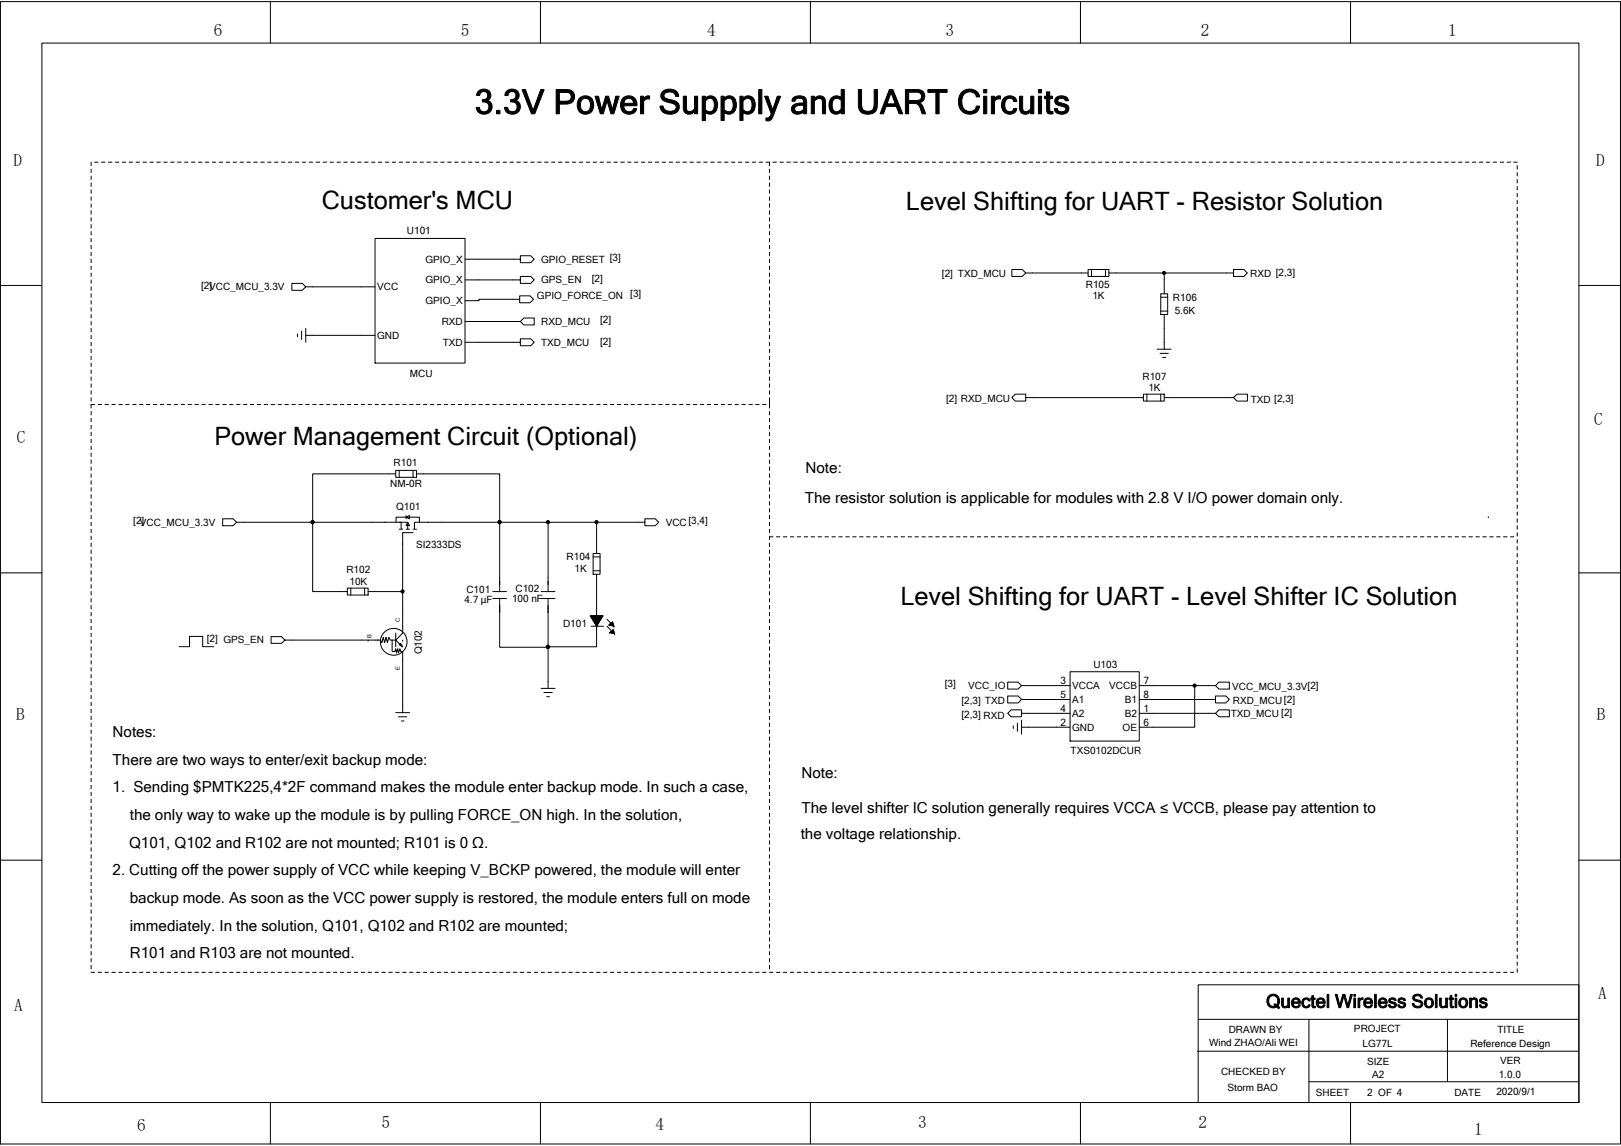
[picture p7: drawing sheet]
<svg xmlns="http://www.w3.org/2000/svg" width="297mm" height="210mm" viewBox="0 0 297 210" stroke-linecap="round" stroke-linejoin="round" font-family="sans-serif">
<g fill="none" stroke="#000" stroke-width=".18">
<path d="M.1 .3h296.8v209.3h-296.8zM7.7 7.9h281.6v194.1h-281.6zM49.5 .3v7.6M99 .3v7.6M148.5 .3v7.6M198 .3v7.6M247.5 .3v7.6M16.7 29.7v.7M16.7 31v.6M16.7 32.3v.6M16.7 33.5v.7M16.7 34.8v.6"/>
<path d="M16.7 36.1v.6M16.7 37.3v.7M16.7 38.6v.6M16.7 39.9v.6M17.3 29.7h.7M18.6 29.7h.6M19.9 29.7h.6M21.1 29.7h.7M22.4 29.7h.6M23.7 29.7h.6M24.9 29.7h.7M26.2 29.7h.6"/>
<path d="M27.5 29.7h.6M28.7 29.7h.7M30 29.7h.6M31.3 29.7h.6M32.6 29.7h.6M33.8 29.7h.7M35.1 29.7h.6M36.4 29.7h.6M37.6 29.7h.7M38.9 29.7h.6M40.2 29.7h.6M41.4 29.7h.7"/>
<path d="M42.7 29.7h.6M44 29.7h.6M45.3 29.7h.6M46.5 29.7h.6M47.8 29.7h.6M49 29.7h.7M50.3 29.7h.6M51.6 29.7h.6M52.8 29.7h.7M54.1 29.7h.7M55.4 29.7h.6M56.7 29.7h.6"/>
<path d="M57.9 29.7h.7M59.2 29.7h.6M60.5 29.7h.6M61.7 29.7h.7M63 29.7h.6M64.3 29.7h.6M65.5 29.7h.7M66.8 29.7h.7M68.1 29.7h.6M69.3 29.7h.7M70.6 29.7h.6M71.9 29.7h.6"/>
<path d="M73.1 29.7h.7M74.4 29.7h.7M75.7 29.7h.6M77 29.7h.6M78.2 29.7h.7M79.5 29.7h.6M80.8 29.7h.6M82 29.7h.7M83.3 29.7h.6M84.6 29.7h.6M85.8 29.7h.7M87.1 29.7h.7"/>
<path d="M88.4 29.7h.6M89.7 29.7h.6M90.9 29.7h.7M92.2 29.7h.6M93.4 29.7h.7M94.7 29.7h.7M96 29.7h.6M97.3 29.7h.6M98.5 29.7h.7M99.8 29.7h.6M101.1 29.7h.6M102.3 29.7h.7"/>
<path d="M103.6 29.7h.6M104.9 29.7h.6M106.1 29.7h.7M107.4 29.7h.7M108.7 29.7h.6M110 29.7h.6M111.2 29.7h.7M112.5 29.7h.6M113.8 29.7h.6M115 29.7h.6M116.3 29.7h.6M117.5 29.7h.7"/>
<path d="M118.8 29.7h.6M120.1 29.7h.6M121.3 29.7h.7M122.6 29.7h.7M123.9 29.7h.6M125.2 29.7h.6M126.4 29.7h.7M127.7 29.7h.6M129 29.7h.6M130.2 29.7h.7M131.5 29.7h.6M132.8 29.7h.6"/>
<path d="M134 29.7h.7M135.3 29.7h.7M136.6 29.7h.6M137.9 29.7h.6M139.1 29.7h.6M140.4 29.7h.6v.7M141 31v.6M141 32.3v.6M141 33.5v.7M141 34.8v.6M141 36.1v.6M141 37.3v.7"/>
<path d="M141 38.6v.6M141 39.9v.6M141.6 29.7h.7M142.9 29.7h.6M144.2 29.7h.6M145.5 29.7h.6M146.7 29.7h.7M148 29.7h.6M149.3 29.7h.6M150.5 29.7h.7M151.8 29.7h.6M153.1 29.7h.6"/>
<path d="M154.3 29.7h.7M155.6 29.7h.6M156.9 29.7h.6M158.2 29.7h.6M159.4 29.7h.7M160.7 29.7h.6M161.9 29.7h.7M163.2 29.7h.6M164.5 29.7h.6M165.8 29.7h.6M167 29.7h.7M168.3 29.7h.6"/>
<path d="M169.6 29.7h.6M170.8 29.7h.7M172.1 29.7h.6M173.4 29.7h.6M174.6 29.7h.7M175.9 29.7h.6M177.2 29.7h.6M178.5 29.7h.6M179.7 29.7h.7M181 29.7h.6M182.3 29.7h.6M183.5 29.7h.7"/>
<path d="M184.8 29.7h.6M186.1 29.7h.6M187.3 29.7h.7M188.6 29.7h.6M189.9 29.7h.6M191.1 29.7h.7M192.4 29.7h.6M193.7 29.7h.6M194.9 29.7h.7M196.2 29.7h.6M197.5 29.7h.6M198.8 29.7h.6"/>
<path d="M200 29.7h.7M201.3 29.7h.6M202.6 29.7h.6M203.8 29.7h.7M205.1 29.7h.6M206.4 29.7h.6M207.6 29.7h.7M208.9 29.7h.6M210.2 29.7h.6M211.4 29.7h.7M212.7 29.7h.6M214 29.7h.6"/>
<path d="M215.2 29.7h.7M216.5 29.7h.6M217.8 29.7h.6M219.1 29.7h.6M220.3 29.7h.7M221.6 29.7h.6M222.9 29.7h.6M224.1 29.7h.7M225.4 29.7h.6M226.7 29.7h.6M227.9 29.7h.7M229.2 29.7h.6"/>
<path d="M230.5 29.7h.6M231.7 29.7h.7M233 29.7h.6M234.3 29.7h.6M235.5 29.7h.7M236.8 29.7h.6M238.1 29.7h.6M239.3 29.7h.7M240.6 29.7h.7M241.9 29.7h.6M243.2 29.7h.6M244.4 29.7h.7"/>
<path d="M245.7 29.7h.6M247 29.7h.6M248.2 29.7h.7M249.5 29.7h.6M250.8 29.7h.6M252 29.7h.7M253.3 29.7h.6M254.6 29.7h.6M255.8 29.7h.7M257.1 29.7h.6M258.4 29.7h.6M259.6 29.7h.7"/>
<path d="M260.9 29.7h.7M262.2 29.7h.6M263.5 29.7h.6M264.7 29.7h.7M266 29.7h.6M267.3 29.7h.6M268.5 29.7h.7M269.8 29.7h.6M271.1 29.7h.6M272.3 29.7h.7M273.6 29.7h.7M274.9 29.7h.6"/>
<path d="M276.2 29.7h.6M277.4 29.7h.6M278 30.4v.6M278 31.6v.7M278 32.9v.6M278 34.2v.6M278 35.4v.7M278 36.7v.6M278 38v.6M278 39.2v.7M.1 52.3h7.6M16.7 41.1v.7"/>
<path d="M16.7 42.4v.7M16.7 43.7v.6M16.7 45v.6M16.7 46.2v.7M16.7 47.5v.6M16.7 48.7v.7M16.7 50v.7M16.7 51.3v.6M16.7 52.6v.6M16.7 53.8v.7M16.7 55.1v.6M16.7 56.4v.6"/>
<path d="M16.7 57.6v.7M16.7 58.9v.6M56 52.6l-.6-.7h-1.9v1.3h1.9l.6-.6h12.7M68.7 43.7h16.5v22.8h-16.5zM85.2 47.5h10.2v-.6h1.9l.6 .6-.6 .6h-1.9v-.6M95.2 54.8v-.6h1.9l.7 .6-.7 .7h-1.9v-.7h-7.4v.3h-2.6M95.4 51.3v.6h1.9l.6-.6-.6-.6h-1.9v.6h-10.2M95.4 58.9l.6-.6h1.9v1.2h-1.9l-.6-.6h-10.2M141 41.1v.7M141 42.4v.7M141 43.7v.6M141 45v.6"/>
<path d="M141 46.2v.7M141 47.5v.6M141 48.7v.7M141 50v.7M141 51.3v.6M141 52.6v.6M141 53.8v.7M141 55.1v.6M141 56.4v.6M141 57.6v.7M141 58.9v.6M199.4 50h-11.4l-.7-.6h-1.9v1.3h1.9l.7-.7"/>
<path d="M199.4 49.4h3.8v1.3h-3.8zM200 49.4v1.3M202.6 49.4v1.3M203.2 50h10.1v3.8M212.7 53.8h1.3v3.8h-1.3zM212.7 57h1.3M212.7 54.5h1.3M213.3 50h12.7v-.6h1.9l.7 .6-.7 .7h-1.9v-.7M213.3 57.6v6.4M278 40.5v.6M278 41.8v.6M278 43.1v.6"/>
<path d="M278 44.3v.7M278 45.6v.6M278 46.9v.6M278 48.1v.6M278 49.4v.6M278 50.7v.6M278 51.9v.7M278 53.2v.6M278 54.5v.6M278 55.7v.7M278 57v.6M278 58.3v.6"/>
<path d="M278 59.5v.7M289.3 52.3h7.6M16.7 60.2v.6M16.7 61.4v.7M16.7 62.7v.7M16.7 64v.6M16.7 65.3v.6M16.7 66.5v.7M16.7 67.8v.6M16.7 69.1v.6M16.7 70.3v.7M16.7 71.6v.6"/>
<path d="M16.7 72.9v.6M16.7 75.4v.6M16.7 76.7v.6M16.7 77.9v.7M16.7 79.2v.6M17.3 74.1h-.6v.7M18 74.1h.6M19.2 74.1h.7M20.5 74.1h.6M21.8 74.1h.6M23 74.1h.7M24.3 74.1h.6"/>
<path d="M25.6 74.1h.6M26.8 74.1h.7M28.1 74.1h.6M29.4 74.1h.6M30.6 74.1h.7M31.9 74.1h.7M33.2 74.1h.6M34.5 74.1h.6M35.7 74.1h.7M37 74.1h.6M38.3 74.1h.6M39.5 74.1h.7"/>
<path d="M40.8 74.1h.6M42.1 74.1h.6M43.3 74.1h.7M44.6 74.1h.7M45.9 74.1h.6M47.1 74.1h.7M48.4 74.1h.6M49.7 74.1h.6M50.9 74.1h.7M52.2 74.1h.6M53.5 74.1h.6M54.5 61.2v.5"/>
<path d="M54.8 74.1h.6M55.3 60.7v1.5M56 74.1h.7M56 60.2v2.5M56 61.4h12.7M57.3 74.1h.6M58.6 74.1h.6M59.8 74.1h.7M61.1 74.1h.6M62.4 74.1h.6M63.6 74.1h.7M64.9 74.1h.7"/>
<path d="M66.2 74.1h.6M67.5 74.1h.6M68.7 74.1h.6M70 74.1h.6M71.2 74.1h.7M72.5 74.1h.6M73.8 74.1h.6M75.1 74.1h.6M76.3 74.1h.7M77.6 74.1h.6M78.9 74.1h.6M80.1 74.1h.7"/>
<path d="M81.4 74.1h.6M82.7 74.1h.6M83.9 74.1h.7M85.2 74.1h.6M86.5 74.1h.6M87.8 74.1h.6M89 74.1h.7M90.3 74.1h.6M91.6 74.1h.6M92.8 74.1h.6M94.1 74.1h.6M95.4 62.7v.7h1.9l.6-.7-.6-.6h-1.9v.6h-10.2"/>
<path d="M95.4 74.1h.6M96.6 74.1h.7M97.9 74.1h.6M99.2 74.1h.6M100.4 74.1h.7M101.7 74.1h.6M103 74.1h.6M104.2 74.1h.7M105.5 74.1h.6M106.8 74.1h.6M108.1 74.1h.6M109.3 74.1h.7"/>
<path d="M110.6 74.1h.6M111.9 74.1h.6M113.1 74.1h.7M114.4 74.1h.6M115.6 74.1h.7M116.9 74.1h.6M118.2 74.1h.6M119.4 74.1h.7M120.7 74.1h.6M122 74.1h.6M123.3 74.1h.6M124.5 74.1h.7"/>
<path d="M125.8 74.1h.6M127.1 74.1h.6M128.3 74.1h.7M129.6 74.1h.6M130.9 74.1h.6M132.1 74.1h.7M133.4 74.1h.6M134.7 74.1h.6M136 74.1h.6M137.2 74.1h.7M138.5 74.1h.6M139.7 74.1h.7"/>
<path d="M141 60.2v.6M141 61.4v.7M141 62.7v.7M141 64v.6M141 65.3v.6M141 66.5v.7M141 67.8v.6M141 69.1v.6M141 70.3v.7M141 71.6v.6M141 72.9v1.9M141 75.4v.6"/>
<path d="M141 76.7v.6M141 77.9v.7M141 79.2v.6M209.5 72.9h-21.5v-.7h-1.9l-.7 .7 .7 .6h1.9v-.6M209.5 72.2h3.8v1.3h-3.8zM210.2 72.2v1.3M212.1 64h2.5M212.6 64.7h1.5M212.7 72.2v1.3M213.1 65.5h.5M213.3 72.9h12.7l.7 .6h1.9v-1.3h-1.9l-.7 .7M278 60.8v.6"/>
<path d="M278 62.1v.6M278 63.4v.6M278 64.6v.7M278 65.9v.6M278 67.2v.6M278 68.4v.7M278 69.7v.6M278 71v.6M278 72.2v.7M278 73.5v.6M278 74.8v.6M278 76v.7"/>
<path d="M278 77.3v.6M278 78.6v.6M278 79.8v.7M16.7 80.5v.6M16.7 81.7v.7M16.7 83v.7M16.7 84.3v.6M16.7 85.6v.6M16.7 86.8v.7M16.7 88.1v.6M16.7 89.4v.6M16.7 90.6v.7"/>
<path d="M16.7 91.9v.6M16.7 93.2v.6M16.7 94.4v.7M16.7 95.7v.6M16.7 97v.6M16.7 98.2v.7M16.7 99.5v.6M43.3 95.7l-.6-.6h-1.9v1.2h1.9l.6-.6h27.3M70.5 95.7h3v1.2M72.5 86.2h3.8v1.3h-3.8zM72.5 86.8h-15.2v21.6h6.3M72.6 95.7v-.9h4.3v.9"/>
<path d="M73.1 97h.7M73.1 86.2v1.3M73.2 95.7h1.5v1.2M73.8 99.6v8.8h-6.3M74.4 94.8l.6-.3v.6zM74.4 94.5v.6M74.4 97h.7M75 96.3h-.6l.3-.6 .4 .6M75.7 86.2v1.3M75.7 97h.6M75.7 97.6h-1.9v2.2M76.3 86.8h15.3v8.9"/>
<path d="M78.5 95.7h-2.6v1.2M91.6 95.7h.1M91.6 95.7v12.7M100.4 95.7h8.9v5.7M100.4 95.7v12.7M100.4 95.7h-22M109.3 95.7h8.9v-.6h1.9l.6 .6-.6 .6h-1.9v-.6M141 80.5v.6M141 81.7v.7M141 83v.7M141 84.3v.6M141 85.6v.6"/>
<path d="M141 86.8v.7M141 88.1v.6M141 89.4v.6M141 90.6v.7M141 91.9v.6M141 93.2v.6M141 94.4v.7M141 95.7v.6M141 97v.6M141 98.2v.7M141 99.5v.6M141 98.4h.6"/>
<path d="M142.3 98.4h.6M143.5 98.4h.7M144.8 98.4h.7M146.1 98.4h.6M147.4 98.4h.6M148.6 98.4h.7M149.9 98.4h.6M151.2 98.4h.6M152.4 98.4h.7M153.7 98.4h.6M155 98.4h.6M156.2 98.4h.7"/>
<path d="M157.5 98.4h.7M158.8 98.4h.6M160.1 98.4h.6M161.3 98.4h.6M162.6 98.4h.6M163.8 98.4h.7M165.1 98.4h.7M166.4 98.4h.6M167.7 98.4h.6M168.9 98.4h.7M170.2 98.4h.6M171.5 98.4h.6"/>
<path d="M172.7 98.4h.7M174 98.4h.6M175.3 98.4h.6M176.5 98.4h.7M177.8 98.4h.7M179.1 98.4h.6M180.4 98.4h.6M181.6 98.4h.7M182.9 98.4h.6M184.2 98.4h.6M185.4 98.4h.7M186.7 98.4h.6"/>
<path d="M188 98.4h.6M189.2 98.4h.7M190.5 98.4h.6M191.8 98.4h.6M193 98.4h.7M194.3 98.4h.6M195.6 98.4h.6M196.8 98.4h.7M198.1 98.4h.7M199.4 98.4h.6M200.7 98.4h.6M201.9 98.4h.7"/>
<path d="M203.2 98.4h.6M204.5 98.4h.6M205.7 98.4h.7M207 98.4h.6M208.3 98.4h.6M209.5 98.4h.7M210.8 98.4h.6M212.1 98.4h.6M213.3 98.4h.7M214.6 98.4h.6M215.9 98.4h.6M217.1 98.4h.7"/>
<path d="M218.4 98.4h.7M219.7 98.4h.6M221 98.4h.6M222.2 98.4h.7M223.5 98.4h.6M224.8 98.4h.6M226 98.4h.7M227.3 98.4h.6M228.6 98.4h.6M229.8 98.4h.7M231.1 98.4h.6M232.4 98.4h.6"/>
<path d="M233.6 98.4h.7M234.9 98.4h.6M236.2 98.4h.6M237.4 98.4h.7M238.7 98.4h.6M240 98.4h.6M241.3 98.4h.6M242.5 98.4h.7M243.8 98.4h.6M245.1 98.4h.6M246.3 98.4h.7M247.6 98.4h.6"/>
<path d="M248.9 98.4h.6M250.1 98.4h.7M251.4 98.4h.6M252.7 98.4h.6M253.9 98.4h.7M255.2 98.4h.6M256.5 98.4h.6M257.7 98.4h.7M259 98.4h.6M260.3 98.4h.6M261.6 98.4h.6M262.8 98.4h.7"/>
<path d="M264.1 98.4h.6M265.4 98.4h.6M266.6 98.4h.7M267.9 98.4h.6M269.2 98.4h.6M270.4 98.4h.7M271.7 98.4h.6M272.7 94.7h.1M273 98.4h.6M274.3 98.4h.6M275.5 98.4h.7M276.8 98.4h.6"/>
<path d="M278 87.5v.6M278 88.7v.7M278 90v.6M278 91.3v.6M278 92.5v.7M278 93.8v.6M278 95.1v.6M278 96.3v.7M278 97.6v.6M278 98.9v.6M278 81.1v.6M278 82.4v.6"/>
<path d="M278 83.7v.6M278 84.9v.7M278 86.2v.6M.1 105h7.6M16.7 100.8v.6M16.7 102v.7M16.7 103.3v.6M16.7 104.6v.6M16.7 105.9v.6M16.7 107.1v.7M16.7 108.4v.6M16.7 109.7v.6"/>
<path d="M16.7 110.9v.7M16.7 112.2v.6M16.7 113.5v.6M16.7 114.7v.7M16.7 116v.6M16.7 117.3v.6M16.7 118.5v.6M16.7 119.8v.6M32.8 118.5h1.9v-1.9h2.4v1.9h2.1M52.2 117.3l-.6-.7h-1.9v1.3h1.9l.6-.6h17.1M63.6 107.8h3.9v1.2h-3.9zM64.3 107.8v1.2"/>
<path d="M66.2 114.7h.1M66.8 107.8v1.2M67.5 117.3h.1M69.2 117.3h.5l.3 .5 .2-1 .3 1 .2-1 .3 1 .2-1 .3 .5h1M71.9 117.3v2.1h.5l.1-.5 .2 .7 .2-.7 .1 .7 .3-.7 .1 .5h.4M72.5 117.3h.1M72.5 116v2.5M72.5 117.3l1.3 1.2M73.4 117.9l.4 .6-.7-.4zM73.8 108.4v7.6l-1.3 1.3M73.8 117.3h.1M73.8 114.7h.1"/>
<path d="M73.8 119.4v11.2M90.3 108.4h2.5M90.3 109.7h2.5M91.6 109.7v8.9h8.8M99.2 108.4h2.5M99.2 109.7h2.5M100.4 118.5v7.6M100.4 109.7v8.8M108.2 112.8h1.1v1.9zM108.2 112.8h.1M108.2 112.8h2.3M108.2 113h2.2"/>
<path d="M108.3 114.7h2.3M108.3 112.8v.3M108.3 113.1h2M108.4 113.2h1.8M108.4 112.8v.5M108.5 113.3h1.6M108.6 112.8v.7h1.5v-.7M108.6 113.6h1.4M108.7 101.4h1.3v3.8h-1.3zM108.7 104.6h1.3M108.7 102h1.3M108.7 112.8v.9"/>
<path d="M108.7 113.7h1.2M108.8 113.9h1.1M108.8 112.8v1.1M108.9 114h.9M108.9 112.8v1.3h.8v-1.3M109 114.2h.6M109.1 112.8v1.5M109.1 114.4h.4M109.2 114.5h.3M109.2 112.8v1.7M109.2 114.6h.2M109.3 114.7h.1"/>
<path d="M109.3 112.8v1.9l1.2-1.9h-1.2v1.9M109.3 105.2v13.3h-8.9M109.4 112.8v1.7M109.6 112.8v1.5M109.8 112.8v1.1M110 112.8v.9M110.2 112.8v.4M110.3 112.8v.2M110.5 112.8h.1M111.2 114.7l1.3 1.3M111.2 113.5l1.3 1.2-.3-.7-.6 .5 .9 .2M111.6 114.5h.8"/>
<path d="M111.6 114.5h.1M111.7 115.9h.8M111.7 115.9h.1M111.7 114.5v-.1h.7v.3M111.9 115.8l.5-.4 .2 .7-.9-.2zM111.9 115.9v-.1h.6v.3M111.9 114.3v.3M111.9 114.2h.4M112 115.7v.3M112 114.2v.4h.4M112 115.6h.4M112.1 114.1h.2"/>
<path d="M112.1 115.5v.5h.5M112.1 114v.6M112.2 115.5h.2M112.2 115.4v.6M112.2 114v.7M112.2 114h.1M112.4 115.4v.7M112.4 115.4h.1M112.5 114.7h.1M112.6 116.1h.1M141 100.8v.6M141 102v.7"/>
<path d="M141 103.3v.6M141 104.6v.6M141 105.9v.6M141 107.1v.7M141 108.4v.6M141 109.7v.6M141 110.9v.7M141 112.2v.6M141 113.5v.6M141 114.7v.7M141 116v.6M141 117.3v.6"/>
<path d="M141 118.5v.6M141 119.8v.6M278 100.1v.7M278 101.4v.6M278 102.7v.6M278 103.9v.7M278 105.2v.7M278 106.5v.6M278 107.8v.6M278 109v.7M278 110.3v.6M278 111.6v.6"/>
<path d="M278 112.8v.7M278 114.1v.6M278 115.4v.6M278 116.6v.7M278 117.9v.6M278 119.1v.7M289.3 105h7.6M16.7 121.1v.6M16.7 122.3v.7M16.7 123.6v.6M16.7 124.9v.6M16.7 126.1v.7"/>
<path d="M16.7 127.4v.6M16.7 128.7v.6M16.7 129.9v.7M16.7 131.2v.6M16.7 132.5v.6M16.7 133.8v.6M16.7 135v.7M16.7 136.3v.6M16.7 137.6v.6M16.7 138.8v.7M72.5 130.6h2.6M73 131.3h1.5"/>
<path d="M73.5 132.1h.5M99.2 126.1h2.5M99.7 126.9h1.5M100.2 127.7h.5M141 121.1v.6M141 122.3v.7M141 123.6v.6M141 124.9v.6M141 126.1v.7M141 127.4v.6M141 128.7v.6M141 129.9v.7"/>
<path d="M141 131.2v.6M141 132.5v.6M141 133.8v.6M141 135v.7M141 136.3v.6M141 137.6v.6M141 138.8v.7M185.7 133v.5M186.4 132.5v1.5M187.2 132v2.5M196.1 128.2h-8.9l-.6 .6h-1.9v-1.3h1.9l.6 .7M196.1 130.7h-8.9v-.6h-1.9l-.6 .6 .6 .6h1.9v-.6"/>
<path d="M196.1 125.6h-8.9l-.6 .7h-1.9v-1.3h1.9l.6 .6M196.1 133.2h-8.9M196.1 123.1h12.7v12.7h-12.7zM208.8 130.7h13.9l.7 .6h1.9v-1.2h-1.9l-.7 .6M208.8 128.2h13.9v-.7h1.9l.7 .7-.7 .6h-1.9v-.6M208.8 125.6h10.1M222.7 125.6l.7-.6h1.9v1.3h-1.9l-.7-.7h-3.8v7.6h-10.1M278 120.4v.7M278 121.7v.6M278 123v.6M278 124.2v.7M278 125.5v.6"/>
<path d="M278 126.8v.6M278 128v.7M278 129.3v.6M278 130.6v.6M278 131.8v.7M278 133.1v.7M278 134.4v.6M278 135.7v.6M278 136.9v.7M278 138.2v.6M278 139.5v.6M.1 157.6h7.6"/>
<path d="M16.7 140.1v.6M16.7 141.4v.6M16.7 142.6v.7M16.7 143.9v.6M16.7 145.2v.6M16.7 146.4v.7M16.7 147.7v.6M16.7 149v.6M16.7 150.2v.7M16.7 151.5v.6M16.7 152.8v.6M16.7 154.1v.6"/>
<path d="M16.7 155.3v.7M16.7 156.6v.6M16.7 157.9v.6M16.7 159.1v.7M141 140.1v.6M141 141.4v.6M141 142.6v.7M141 143.9v.6M141 145.2v.6M141 146.4v.7M141 147.7v.6M141 149v.6"/>
<path d="M141 150.2v.7M141 151.5v.6M141 152.8v.6M141 154.1v.6M141 155.3v.7M141 156.6v.6M141 157.9v.6M141 159.1v.7M278 140.7v.7M278 142v.6M278 143.3v.6M278 144.5v.7"/>
<path d="M278 145.8v.6M278 147.1v.6M278 148.3v.7M278 149.6v.6M278 150.9v.6M278 152.1v.7M278 153.4v.7M278 154.7v.6M278 156v.6M278 157.2v.7M278 158.5v.6M278 159.8v.6"/>
<path d="M289.3 157.6h7.6M16.7 160.4v.6M16.7 161.7v.6M16.7 162.9v.7M16.7 164.2v.6M16.7 165.5v.6M16.7 166.7v.7M16.7 168v.6M16.7 169.3v.6M16.7 170.5v.7M16.7 171.8v.6M16.7 173.1v.6"/>
<path d="M16.7 174.4v.6M16.7 175.6v.7M16.7 176.9v.6M16.7 178.2h.6M18 178.2h.6M19.2 178.2h.7M20.5 178.2h.6M21.8 178.2h.6M23 178.2h.7M24.3 178.2h.6M25.6 178.2h.6M26.8 178.2h.7"/>
<path d="M28.1 178.2h.6M29.4 178.2h.6M30.6 178.2h.7M31.9 178.2h.7M33.2 178.2h.6M34.5 178.2h.6M35.7 178.2h.7M37 178.2h.6M38.3 178.2h.6M39.5 178.2h.7M40.8 178.2h.6M42.1 178.2h.6"/>
<path d="M43.3 178.2h.7M44.6 178.2h.7M45.9 178.2h.6M47.1 178.2h.7M48.4 178.2h.6M49.7 178.2h.6M50.9 178.2h.7M52.2 178.2h.6M53.5 178.2h.6M54.8 178.2h.6M56 178.2h.7M57.3 178.2h.6"/>
<path d="M58.6 178.2h.6M59.8 178.2h.7M61.1 178.2h.6M62.4 178.2h.6M63.6 178.2h.7M64.9 178.2h.7M66.2 178.2h.6M67.5 178.2h.6M68.7 178.2h.6M70 178.2h.6M71.2 178.2h.7M72.5 178.2h.6"/>
<path d="M73.8 178.2h.6M75.1 178.2h.6M76.3 178.2h.7M77.6 178.2h.6M78.9 178.2h.6M80.1 178.2h.7M81.4 178.2h.6M82.7 178.2h.6M83.9 178.2h.7M85.2 178.2h.6M86.5 178.2h.6M87.8 178.2h.6"/>
<path d="M89 178.2h.7M90.3 178.2h.6M91.6 178.2h.6M92.8 178.2h.6M94.1 178.2h.6M95.4 178.2h.6M96.6 178.2h.7M97.9 178.2h.6M99.2 178.2h.6M100.4 178.2h.7M101.7 178.2h.6M103 178.2h.6"/>
<path d="M104.2 178.2h.7M105.5 178.2h.6M106.8 178.2h.6M108.1 178.2h.6M109.3 178.2h.7M110.6 178.2h.6M111.9 178.2h.6M113.1 178.2h.7M114.4 178.2h.6M115.6 178.2h.7M116.9 178.2h.6M118.2 178.2h.6"/>
<path d="M119.4 178.2h.7M120.7 178.2h.6M122 178.2h.6M123.3 178.2h.6M124.5 178.2h.7M125.8 178.2h.6M127.1 178.2h.6M128.3 178.2h.7M129.6 178.2h.6M130.9 178.2h.6M132.1 178.2h.7M133.4 178.2h.6"/>
<path d="M134.7 178.2h.6M136 178.2h.6M137.2 178.2h.7M138.5 178.2h.6M139.7 178.2h.7M141 160.4v.6M141 161.7v.6M141 162.9v.7M141 164.2v.6M141 165.5v.6M141 166.7v.7M141 168v.6"/>
<path d="M141 169.3v.6M141 170.5v.7M141 171.8v.6M141 173.1v.6M141 174.4v.6M141 175.6v.7M141 176.9v.6M141 178.2h.6M142.3 178.2h.6M143.5 178.2h.7M144.8 178.2h.7M146.1 178.2h.6"/>
<path d="M147.4 178.2h.6M148.6 178.2h.7M149.9 178.2h.6M151.2 178.2h.6M152.4 178.2h.7M153.7 178.2h.6M155 178.2h.6M156.2 178.2h.7M157.5 178.2h.7M158.8 178.2h.6M160.1 178.2h.6M161.3 178.2h.6"/>
<path d="M162.6 178.2h.6M163.8 178.2h.7M165.1 178.2h.7M166.4 178.2h.6M167.7 178.2h.6M168.9 178.2h.7M170.2 178.2h.6M171.5 178.2h.6M172.7 178.2h.7M174 178.2h.6M175.3 178.2h.6M176.5 178.2h.7"/>
<path d="M177.8 178.2h.7M179.1 178.2h.6M180.4 178.2h.6M181.6 178.2h.7M182.9 178.2h.6M184.2 178.2h.6M185.4 178.2h.7M186.7 178.2h.6M188 178.2h.6M189.2 178.2h.7M190.5 178.2h.6M191.8 178.2h.6"/>
<path d="M193 178.2h.7M194.3 178.2h.6M195.6 178.2h.6M196.8 178.2h.7M198.1 178.2h.7M199.4 178.2h.6M200.7 178.2h.6M201.9 178.2h.7M203.2 178.2h.6M204.5 178.2h.6M205.7 178.2h.7M207 178.2h.6"/>
<path d="M208.3 178.2h.6M209.5 178.2h.7M210.8 178.2h.6M212.1 178.2h.6M213.3 178.2h.7M214.6 178.2h.6M215.9 178.2h.6M217.1 178.2h.7M218.4 178.2h.7M219.7 178.2h.6M221 178.2h.6M222.2 178.2h.7"/>
<path d="M223.5 178.2h.6M224.8 178.2h.6M226 178.2h.7M227.3 178.2h.6M228.6 178.2h.6M229.8 178.2h.7M231.1 178.2h.6M232.4 178.2h.6M233.6 178.2h.7M234.9 178.2h.6M236.2 178.2h.6M237.4 178.2h.7"/>
<path d="M238.7 178.2h.6M240 178.2h.6M241.3 178.2h.6M242.5 178.2h.7M243.8 178.2h.6M245.1 178.2h.6M246.3 178.2h.7M247.6 178.2h.6M248.9 178.2h.6M250.1 178.2h.7M251.4 178.2h.6M252.7 178.2h.6"/>
<path d="M253.9 178.2h.7M255.2 178.2h.6M256.5 178.2h.6M257.7 178.2h.7M259 178.2h.6M260.3 178.2h.6M261.6 178.2h.6M262.8 178.2h.7M264.1 178.2h.6M265.4 178.2h.6M266.6 178.2h.7M267.9 178.2h.6"/>
<path d="M269.2 178.2h.6M270.4 178.2h.7M271.7 178.2h.6M273 178.2h.6M274.3 178.2h.6M275.5 178.2h.7M276.8 178.2h.6M278 161v.7M278 162.3v.6M278 163.6v.6M278 164.8v.7M278 166.1v.6"/>
<path d="M278 167.4v.6M278 168.6v.7M278 169.9v.6M278 171.2v.6M278 172.4v.7M278 173.7v.6M278 175v.6M278 176.3v.6M278 177.5v.7M219.4 192.6h69.9M219.6 180.4h69.7v21.6h-69.7zM219.6 186.8h69.7"/>
<path d="M239.9 198.2h49.4M239.9 186.8v15.2M265.2 186.8v11.4M49.5 202v7.6M99 202v7.6M148.5 202v7.6M198 202v7.6M247.5 202v7.6"/>
<circle cx="72.1" cy="117.6" r="2.45"/>
</g>
<g fill="#000" stroke="#000" stroke-width=".18">
<circle cx="213.3" cy="50" r=".29"/>
<circle cx="57.3" cy="95.7" r=".29"/>
<circle cx="91.5" cy="95.7" r=".3"/>
<circle cx="100.4" cy="95.7" r=".3"/>
<circle cx="109.3" cy="95.7" r=".3"/>
<circle cx="73.8" cy="108.4" r=".3"/>
<circle cx="100.4" cy="118.5" r=".3"/>
<circle cx="100.4" cy="118.6" r=".29"/>
<circle cx="218.9" cy="125.6" r=".3"/>
</g>
<text font-size="6.2" x="87" y="20.8">3.3V Power Suppply and UART Circuits</text>
<g font-size="4.6">
<text x="58.9" y="38.4">Customer's MCU</text>
<text x="166" y="38.5">Level Shifting for UART - Resistor Solution</text>
<text x="39.3" y="81.5">Power Management Circuit (Optional)</text>
<text x="165" y="110.9">Level Shifting for UART - Level Shifter IC Solution</text>
</g>
<text font-size="3.4" x="232" y="184.6">Quectel Wireless Solutions</text>
<g font-size="3.2">
<text x="39.2" y="6.6">6</text>
<text x="84.5" y="6.6">5</text>
<text x="129.6" y="6.6">4</text>
<text x="173.2" y="6.6">3</text>
<text x="220.1" y="6.6">2</text>
<text x="265.4" y="6.6">1</text>
<text x="2.5" y="30.5">D</text>
<text x="292.5" y="30.4">D</text>
<text x="292.1" y="77.8">C</text>
<text x="3.1" y="81.1">C</text>
<text x="3" y="131.8">B</text>
<text x="292.6" y="131.8">B</text>
<text x="2.6" y="185.3">A</text>
<text x="292.9" y="183.1">A</text>
<text x="25.1" y="207.3">6</text>
<text x="69.9" y="206.8">5</text>
<text x="120.1" y="207">4</text>
<text x="168.2" y="206.8">3</text>
<text x="219.6" y="206.8">2</text>
<text x="270.1" y="208">1</text>
</g>
<g font-size="2.8">
<text x="147.6" y="86.7">Note:</text>
<text x="147.5" y="92.2">The resistor solution is applicable for modules with 2.8 V I/O power domain only.</text>
<text x="20.6" y="135">Notes:</text>
<text x="20.6" y="140.1">There are two ways to enter/exit backup mode:</text>
<text x="146.9" y="142.5">Note:</text>
<text x="20.6" y="145.2">1. Sending $PMTK225,4*2F command makes the module enter backup mode. In such a case,</text>
<text x="146.9" y="148.9">The level shifter IC solution generally requires VCCA ≤ VCCB, please pay attention to</text>
<text x="23.7" y="155.3">Q101, Q102 and R102 are not mounted; R101 is 0 Ω.</text>
<text x="23.8" y="150.2">the only way to wake up the module is by pulling FORCE_ON high. In the solution,</text>
<text x="146.7" y="153.8">the voltage relationship.</text>
<text x="20.6" y="160.4">2. Cutting off the power supply of VCC while keeping V_BCKP powered, the module will enter</text>
<text x="23.8" y="165.5">backup mode. As soon as the VCC power supply is restored, the module enters full on mode</text>
<text x="23.8" y="170.5">immediately. In the solution, Q101, Q102 and R102 are mounted;</text>
<text x="23.8" y="175.6">R101 and R103 are not mounted.</text>
</g>
<g font-size="1.8">
<text x="74.6" y="42.8">U101</text>
<text x="36.9" y="52.9">[2]VCC_MCU_3.3V</text>
<text x="69.1" y="53.2">VCC</text>
<text x="78" y="51.9">GPIO_X</text>
<text x="78" y="48.2">GPIO_X</text>
<text x="99.2" y="51.9">GPS_EN</text>
<text x="99.2" y="48.1">GPIO_RESET [3]</text>
<text x="108.4" y="51.6">[2]</text>
<text x="172.6" y="50.8">[2] TXD_MCU</text>
<text x="199" y="52.8">R105</text>
<text x="229.1" y="50.8">RXD [2,3]</text>
<text x="78" y="55.8">GPIO_X</text>
<text x="80.9" y="59.6">RXD</text>
<text x="98.4" y="54.7">GPIO_FORCE_ON</text>
<text x="99.2" y="59.5">RXD_MCU</text>
<text x="110" y="59.2">[2]</text>
<text x="115.5" y="54.4">[3]</text>
<text x="200.2" y="54.7">1K</text>
<text x="214.9" y="55.2">R106</text>
<text x="215.3" y="57.5">5.6K</text>
<text x="69.1" y="62.1">GND</text>
<text x="81.1" y="63.4">TXD</text>
<text x="99.2" y="63.4">TXD_MCU</text>
<text x="110" y="63.3">[2]</text>
<text x="75.1" y="69">MCU</text>
<text x="209.4" y="69.7">R107</text>
<text x="210.4" y="71.6">1K</text>
<text x="173.4" y="73.7">[2] RXD_MCU</text>
<text x="229.2" y="73.9">TXD [2,3]</text>
<text x="71.5" y="89.3">NM-0R</text>
<text x="72.1" y="85.3">R101</text>
<text x="72.6" y="93.5">Q101</text>
<text x="24.4" y="96">[2]VCC_MCU_3.3V</text>
<text x="76.2" y="100.4">SI2333DS</text>
<text x="122" y="96.3">VCC [3,4]</text>
<text x="63.5" y="105">R102</text>
<text x="64" y="107.3">10K</text>
<text x="103.8" y="102.6">R104</text>
<text x="105.3" y="104.9">1K</text>
<text x="85.1" y="110.5">4.7 μF</text>
<text x="85.5" y="108.6">C101</text>
<text x="93.8" y="110.4">100 nF</text>
<text x="94.5" y="108.4">C102</text>
<text x="37.9" y="117.6">[2] GPS_EN</text>
<text x="77.3" y="119.9" transform="rotate(-90 77.3 119.9)">Q102</text>
<text x="103.2" y="114.9">D101</text>
<text x="173.1" y="125.9">[3]</text>
<text x="194.3" y="125.4">3</text>
<text x="200.4" y="122.4">U103</text>
<text x="209.5" y="125.4">7</text>
<text x="176.2" y="129">[2,3] TXD</text>
<text x="176.2" y="131.5">[2,3] RXD</text>
<text x="177.4" y="126.3">VCC_IO</text>
<text x="194.3" y="130.4">4</text>
<text x="194.3" y="127.9">5</text>
<text x="196.5" y="126.3">VCCA</text>
<text x="196.5" y="131.4">A2</text>
<text x="196.5" y="128.8">A1</text>
<text x="203.3" y="126.3">VCCB</text>
<text x="206.1" y="131.4">B2</text>
<text x="206.1" y="128.8">B1</text>
<text x="209.5" y="130.5">1</text>
<text x="209.5" y="127.9">8</text>
<text x="225.5" y="131.5">TXD_MCU [2]</text>
<text x="225.8" y="126.4">VCC_MCU_3.3V[2]</text>
<text x="225.9" y="129.1">RXD_MCU [2]</text>
<text x="194.3" y="133">2</text>
<text x="196.5" y="133.9">GND</text>
<text x="205.7" y="133.9">OE</text>
<text x="209.5" y="133">6</text>
<text x="196.2" y="138.1">TXS0102DCUR</text>
<text x="221.5" y="191.6">Wind ZHAO/Ali WEI</text>
<text x="225.1" y="189.3">DRAWN BY</text>
<text x="248.1" y="189.1">PROJECT</text>
<text x="249.7" y="191.9">LG77L</text>
<text x="269.4" y="191.9">Reference Design</text>
<text x="274.4" y="189.2">TITLE</text>
<text x="223.8" y="197.1">CHECKED BY</text>
<text x="250.5" y="195.2">SIZE</text>
<text x="251.4" y="197.6">A2</text>
<text x="274.6" y="197.6">1.0.0</text>
<text x="274.9" y="194.9">VER</text>
<text x="225" y="199.9">Storm BAO</text>
<text x="241.1" y="200.7">SHEET</text>
<text x="250.5" y="200.7">2 OF 4</text>
<text x="266.5" y="200.7">DATE</text>
<text x="274.2" y="200.6">2020/9/1</text>
</g>
<g font-size="1">
<text x="73.3" y="114" transform="rotate(-90 73.3 114)">C</text>
<text x="68.1" y="116.8" transform="rotate(-90 68.1 116.8)">B</text>
<text x="73.3" y="122.8" transform="rotate(-90 73.3 122.8)">E</text>
</g>
</svg>
